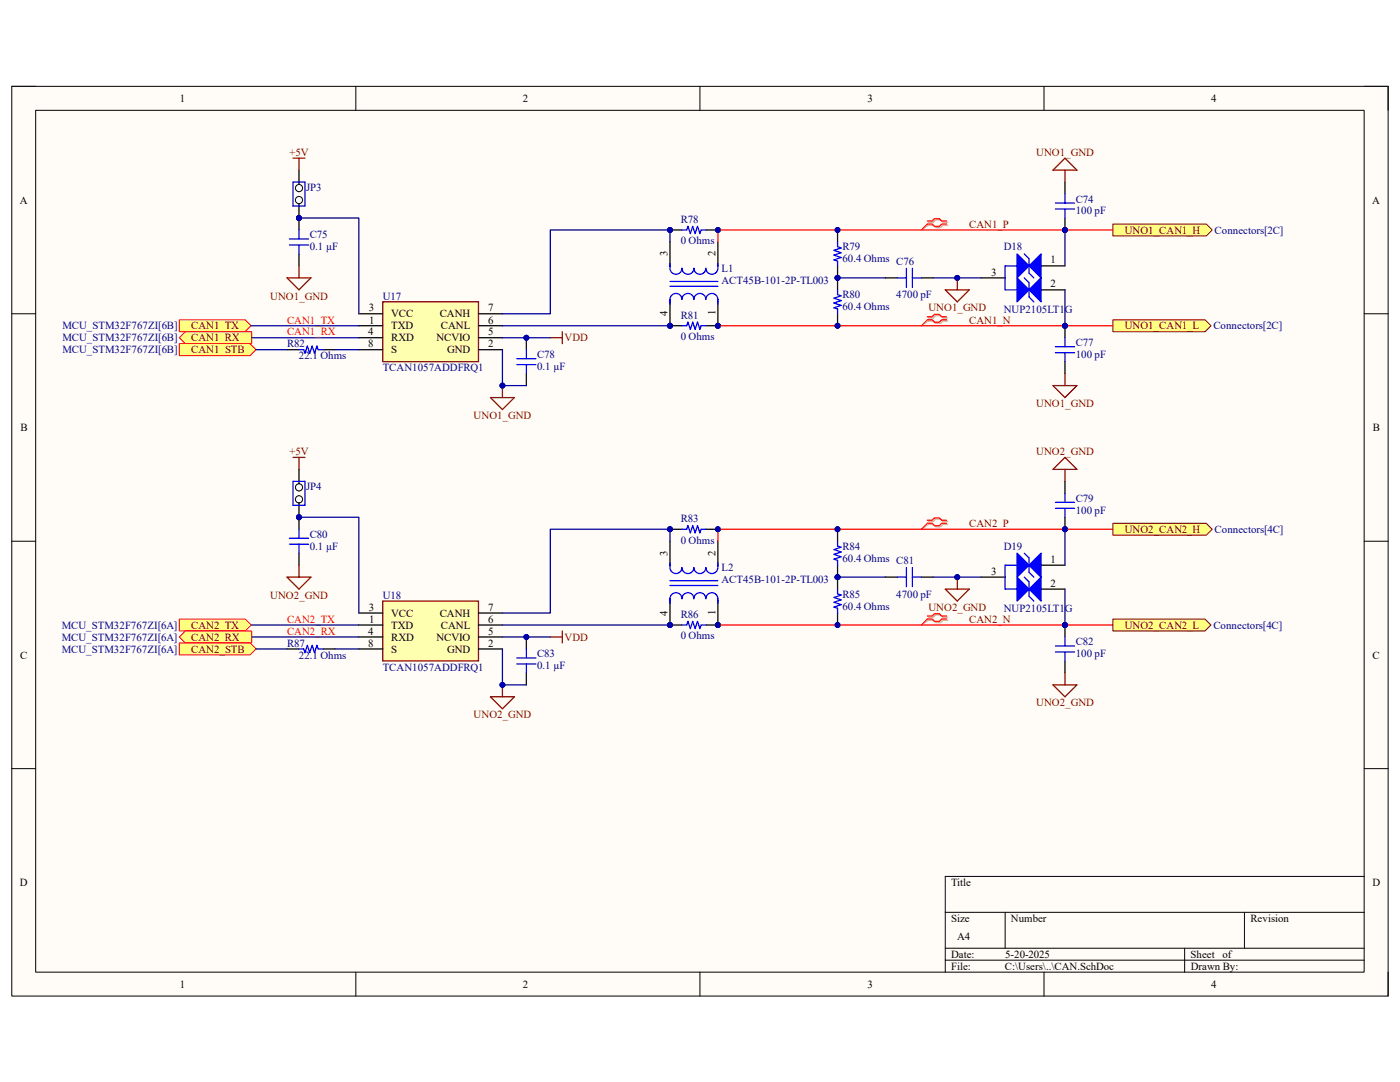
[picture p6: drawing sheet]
<svg xmlns="http://www.w3.org/2000/svg" width="279mm" height="216mm" viewBox="0 0 279 216" stroke-linecap="round" stroke-linejoin="round" font-family="sans-serif">
<path d="M2.3 17.2h274.7v181.6h-274.7z" fill-rule="evenodd" fill="#fffcf8"/>
<path d="M2.3 17.2h274.7v181.6h-274.7z" fill="none" stroke="#000" stroke-width=".2"/>
<path d="M7.1 22h265.1v172h-265.1z" fill-rule="evenodd" fill="#fffcf8"/>
<g fill="none" stroke="#000" stroke-width=".2">
<path d="M2.3 17.2h4.8M71 17.2v4.8M139.7 17.2v4.8M208.4 17.2v4.8M272.2 17.2h4.8v4.8M7.1 22h265.1v172h-265.1zM2.3 62.6h4.8M272.2 62.6h4.8M2.3 108h4.8M272.2 108h4.8M2.3 153.4h4.8M272.2 153.4h4.8"/>
<path d="M272.2 174.9h-83.6v19.1M71 194v4.8M139.7 194v4.8M188.6 182h83.6M188.6 189.2h83.6M188.6 191.6h83.6M200.6 182v7.2M208.4 194v4.8M236.4 189.2v4.8M248.4 182v7.2M277 194v4.8"/>
</g>
<circle cx="59.7" cy="43.5" r=".48" fill="#000080"/>
<circle cx="59.7" cy="43.5" r=".48" fill="none" stroke="#000080" stroke-width=".2"/>
<path d="M59.7 43.5v2.4M59.7 50.7v2.4" fill="none" stroke="#000" stroke-width=".25"/>
<circle cx="59.7" cy="43.5" r=".48" fill="#000080"/>
<circle cx="59.7" cy="43.5" r=".48" fill="none" stroke="#000080" stroke-width=".2"/>
<path d="M57.8 47.7h3.8M57.8 48.9h3.8M59.7 45.9v1.8M59.7 48.9v1.8" fill="none" stroke="#00f" stroke-width=".25"/>
<circle cx="143.3" cy="65" r=".48" fill="#000080"/>
<circle cx="143.3" cy="65" r=".48" fill="none" stroke="#000080" stroke-width=".2"/>
<circle cx="133.7" cy="65" r=".48" fill="#000080"/>
<circle cx="133.7" cy="65" r=".48" fill="none" stroke="#000080" stroke-width=".2"/>
<path d="M133.7 48.3v4.8M143.3 48.3v4.8M143.3 60.2v4.8" fill="none" stroke="#000" stroke-width=".25"/>
<circle cx="143.3" cy="65" r=".48" fill="#000080"/>
<circle cx="143.3" cy="65" r=".48" fill="none" stroke="#000080" stroke-width=".2"/>
<path d="M133.7 60.2v4.8" fill="none" stroke="#000" stroke-width=".25"/>
<circle cx="133.7" cy="65" r=".48" fill="#000080"/>
<circle cx="133.7" cy="65" r=".48" fill="none" stroke="#000080" stroke-width=".2"/>
<path d="M133.7 53.5a1.2 1.2 0 0 0 1.2 1.2 1.2 1.2 0 0 0 1.2-1.2 1.19 1.19 0 0 0 1.2 1.2 1.19 1.19 0 0 0 1.2-1.2 1.19 1.19 0 0 0 1.2 1.2 1.19 1.19 0 0 0 1.2-1.2 1.2 1.2 0 0 0 1.2 1.2 1.2 1.2 0 0 0 1.2-1.2M133.7 57.1h9.6M133.7 56.2h9.6M133.7 52.6v.7M143.3 52.6v.7M133.7 60.7a1.66 1.66 0 0 1 .8-2.1 1.19 1.19 0 0 1 1.6 1.1 1.2 1.2 0 0 1 1.2-1.1 1.2 1.2 0 0 1 1.2 1.1 1.19 1.19 0 0 1 .8-1.1 1.19 1.19 0 0 1 1.3 .4l.3 .7a1.2 1.2 0 0 1 1.2-1.1 1.2 1.2 0 0 1 1.2 1.1v1" fill="none" stroke="#00f" stroke-width=".25"/>
<path d="M109.8 67.4h2.4M112.2 66.2v2.4" fill="none" stroke="#800000" stroke-width=".25"/>
<circle cx="105.1" cy="67.4" r=".48" fill="#000080"/>
<circle cx="105.1" cy="67.4" r=".48" fill="none" stroke="#000080" stroke-width=".2"/>
<path d="M105.1 67.4v2.4M105.1 74.6v2.3" fill="none" stroke="#000" stroke-width=".25"/>
<circle cx="105.1" cy="67.4" r=".48" fill="#000080"/>
<circle cx="105.1" cy="67.4" r=".48" fill="none" stroke="#000080" stroke-width=".2"/>
<path d="M103.1 71.6h3.9M103.1 72.8h3.9M105.1 69.8v1.8M105.1 72.8v1.8" fill="none" stroke="#00f" stroke-width=".25"/>
<path d="M185.3 44.3h1l.4-.4h1l.5 .4h.9M185.3 44.9h1l.4 .5h1l.5-.5h.9M185.3 63.4h1l.4-.4h1l.5 .4h.9M185.3 64.1h1l.4 .4h1l.5-.4h.9" fill="none" stroke="#d0a19e" stroke-width=".25"/>
<path d="M185.3 44.9l-1.4 1M185.3 64.1l-1.4 .9" fill="none" stroke="#d0a19e" stroke-width=".2"/>
<path d="M185.1 44.1h.9l.5-.5h1l.4 .5h1M185.1 44.7h.9l.5 .5h1l.4-.5h1M185.1 63.2h.9l.5-.5h1l.4 .5h1M185.1 63.8h.9l.5 .5h1l.4-.5h1" fill="none" stroke="#f00" stroke-width=".25"/>
<path d="M185.1 44.7l-1.2 1.2M185.1 63.8l-1.2 1.2" fill="none" stroke="#f00" stroke-width=".2"/>
<path d="M57.3 55.4h4.8l-2.4 2.4zM59.7 53.1v2.3" fill="none" stroke="#800000" stroke-width=".25"/>
<circle cx="167.1" cy="45.9" r=".48" fill="#000080"/>
<circle cx="167.1" cy="45.9" r=".48" fill="none" stroke="#000080" stroke-width=".2"/>
<circle cx="167.1" cy="55.4" r=".48" fill="#000080"/>
<circle cx="167.1" cy="55.4" r=".48" fill="none" stroke="#000080" stroke-width=".2"/>
<path d="M167.2 45.9v2.4" fill="none" stroke="#000" stroke-width=".25"/>
<circle cx="167.1" cy="45.9" r=".48" fill="#000080"/>
<circle cx="167.1" cy="45.9" r=".48" fill="none" stroke="#000080" stroke-width=".2"/>
<path d="M167.2 53.1v2.3" fill="none" stroke="#000" stroke-width=".25"/>
<circle cx="167.1" cy="55.4" r=".48" fill="#000080"/>
<circle cx="167.1" cy="55.4" r=".48" fill="none" stroke="#000080" stroke-width=".2"/>
<path d="M167.2 48.3v.9l.7 .3-1.5 .5 1.5 .4-1.5 .5 1.5 .5-1.5 .5 .8 .2v1" fill="none" stroke="#00f" stroke-width=".25"/>
<circle cx="167.1" cy="55.4" r=".48" fill="#000080"/>
<circle cx="167.1" cy="55.4" r=".48" fill="none" stroke="#000080" stroke-width=".2"/>
<circle cx="167.1" cy="65" r=".48" fill="#000080"/>
<circle cx="167.1" cy="65" r=".48" fill="none" stroke="#000080" stroke-width=".2"/>
<path d="M167.2 55.4v2.4" fill="none" stroke="#000" stroke-width=".25"/>
<circle cx="167.1" cy="55.4" r=".48" fill="#000080"/>
<circle cx="167.1" cy="55.4" r=".48" fill="none" stroke="#000080" stroke-width=".2"/>
<path d="M167.2 62.6v2.4" fill="none" stroke="#000" stroke-width=".25"/>
<circle cx="167.1" cy="65" r=".48" fill="#000080"/>
<circle cx="167.1" cy="65" r=".48" fill="none" stroke="#000080" stroke-width=".2"/>
<path d="M167.2 57.8v1l.7 .2-1.5 .5 1.5 .5-1.5 .5 1.5 .4-1.5 .5 .8 .3v.9" fill="none" stroke="#00f" stroke-width=".25"/>
<path d="M35.8 63.8h13.1l1.2 1.2-1.2 1.2h-13.1z" fill-rule="evenodd" fill="#ffff80"/>
<path d="M35.8 63.8h13.1l1.2 1.2-1.2 1.2h-13.1z" fill="none" stroke="#f00" stroke-width=".2"/>
<path d="M35.8 67.4l1.2-1.2h13.2v2.4h-13.2z" fill-rule="evenodd" fill="#ffff80"/>
<path d="M35.8 67.4l1.2-1.2h13.2v2.4h-13.2z" fill="none" stroke="#f00" stroke-width=".2"/>
<path d="M35.8 68.6h14.1l1.2 1.2-1.2 1.2h-14.1z" fill-rule="evenodd" fill="#ffff80"/>
<path d="M35.8 68.6h14.1l1.2 1.2-1.2 1.2h-14.1z" fill="none" stroke="#f00" stroke-width=".2"/>
<circle cx="212.5" cy="65" r=".48" fill="#000080"/>
<circle cx="212.5" cy="65" r=".48" fill="none" stroke="#000080" stroke-width=".2"/>
<path d="M212.5 65v2.4M212.5 72.2v2.4" fill="none" stroke="#000" stroke-width=".25"/>
<circle cx="212.5" cy="65" r=".48" fill="#000080"/>
<circle cx="212.5" cy="65" r=".48" fill="none" stroke="#000080" stroke-width=".2"/>
<path d="M210.6 69.2h3.9M210.6 70.4h3.9M212.5 67.4v1.8M212.5 70.4v1.8" fill="none" stroke="#00f" stroke-width=".25"/>
<circle cx="212.5" cy="45.9" r=".48" fill="#000080"/>
<circle cx="212.5" cy="45.9" r=".48" fill="none" stroke="#000080" stroke-width=".2"/>
<path d="M212.5 43.5v2.4" fill="none" stroke="#000" stroke-width=".25"/>
<circle cx="212.5" cy="45.9" r=".48" fill="#000080"/>
<circle cx="212.5" cy="45.9" r=".48" fill="none" stroke="#000080" stroke-width=".2"/>
<path d="M212.5 36.3v2.4" fill="none" stroke="#000" stroke-width=".25"/>
<path d="M212.5 38.7v1.8M210.6 40.5h3.9M210.6 41.7h3.9M212.5 41.7v1.8" fill="none" stroke="#00f" stroke-width=".25"/>
<path d="M76.4 60.2h19.1v12h-19.1z" fill-rule="evenodd" fill="#ffffb0"/>
<path d="M76.4 60.2h19.1v12h-19.1z" fill="none" stroke="#800000" stroke-width=".25"/>
<path d="M71.6 65h4.8M71.6 69.8h4.8M71.6 62.6h4.8M71.6 67.4h4.8M95.5 65h4.8M95.5 69.8h4.8M95.5 62.6h4.8M95.5 67.4h4.8" fill="none" stroke="#000" stroke-width=".25"/>
<circle cx="59.7" cy="103.2" r=".48" fill="#000080"/>
<circle cx="59.7" cy="103.2" r=".48" fill="none" stroke="#000080" stroke-width=".2"/>
<path d="M59.7 103.2v2.4M59.7 110.4v2.4" fill="none" stroke="#000" stroke-width=".25"/>
<circle cx="59.7" cy="103.2" r=".48" fill="#000080"/>
<circle cx="59.7" cy="103.2" r=".48" fill="none" stroke="#000080" stroke-width=".2"/>
<path d="M57.8 107.4h3.8M57.8 108.6h3.8M59.7 105.6v1.8M59.7 108.6v1.8" fill="none" stroke="#00f" stroke-width=".25"/>
<circle cx="143.3" cy="124.7" r=".48" fill="#000080"/>
<circle cx="143.3" cy="124.7" r=".48" fill="none" stroke="#000080" stroke-width=".2"/>
<circle cx="133.7" cy="124.7" r=".48" fill="#000080"/>
<circle cx="133.7" cy="124.7" r=".48" fill="none" stroke="#000080" stroke-width=".2"/>
<path d="M133.7 108v4.8M143.3 108v4.8M143.3 119.9v4.8" fill="none" stroke="#000" stroke-width=".25"/>
<circle cx="143.3" cy="124.7" r=".48" fill="#000080"/>
<circle cx="143.3" cy="124.7" r=".48" fill="none" stroke="#000080" stroke-width=".2"/>
<path d="M133.7 119.9v4.8" fill="none" stroke="#000" stroke-width=".25"/>
<circle cx="133.7" cy="124.7" r=".48" fill="#000080"/>
<circle cx="133.7" cy="124.7" r=".48" fill="none" stroke="#000080" stroke-width=".2"/>
<path d="M133.7 113.2a1.2 1.2 0 0 0 1.2 1.2 1.2 1.2 0 0 0 1.2-1.2 1.19 1.19 0 0 0 1.2 1.2 1.19 1.19 0 0 0 1.2-1.2 1.19 1.19 0 0 0 1.2 1.2 1.19 1.19 0 0 0 1.2-1.2 1.2 1.2 0 0 0 1.2 1.2 1.2 1.2 0 0 0 1.2-1.2M133.7 116.8h9.6M133.7 115.9h9.6M133.7 112.3v.7M143.3 112.3v.7M133.7 120.4a1.66 1.66 0 0 1 .8-2.1 1.19 1.19 0 0 1 1.6 1.2 1.2 1.2 0 0 1 1.2-1.2 1.2 1.2 0 0 1 1.2 1.2 1.19 1.19 0 0 1 .8-1.2 1.19 1.19 0 0 1 1.3 .5l.3 .7a1.2 1.2 0 0 1 1.2-1.2 1.2 1.2 0 0 1 1.2 1.2v.9" fill="none" stroke="#00f" stroke-width=".25"/>
<path d="M109.8 127.1h2.4M112.2 125.9v2.4" fill="none" stroke="#800000" stroke-width=".25"/>
<circle cx="105.1" cy="127.1" r=".48" fill="#000080"/>
<circle cx="105.1" cy="127.1" r=".48" fill="none" stroke="#000080" stroke-width=".2"/>
<path d="M105.1 127.1v2.4M105.1 134.3v2.4" fill="none" stroke="#000" stroke-width=".25"/>
<circle cx="105.1" cy="127.1" r=".48" fill="#000080"/>
<circle cx="105.1" cy="127.1" r=".48" fill="none" stroke="#000080" stroke-width=".2"/>
<path d="M179.1 115.2h1.8M180.9 113.3v3.8M182.1 115.2h1.8M182.1 113.3v3.8M103.1 131.3h3.9M103.1 132.5h3.9M105.1 129.5v1.8M105.1 132.5v1.8" fill="none" stroke="#00f" stroke-width=".25"/>
<path d="M176.7 115.2h2.4M183.9 115.2h2.4" fill="none" stroke="#000" stroke-width=".25"/>
<path d="M185.3 104.1h1l.4-.5h1l.5 .5h.9M185.3 104.6h1l.4 .5h1l.5-.5h.9M185.3 123.2h1l.4-.5h1l.5 .5h.9M185.3 123.8h1l.4 .4h1l.5-.4h.9" fill="none" stroke="#d0a19e" stroke-width=".25"/>
<path d="M185.3 104.6l-1.4 1M185.3 123.8l-1.4 .9" fill="none" stroke="#d0a19e" stroke-width=".2"/>
<path d="M185.1 103.8h.9l.5-.5h1l.4 .5h1M185.1 104.4h.9l.5 .5h1l.4-.5h1M185.1 122.9h.9l.5-.5h1l.4 .5h1M185.1 123.5h.9l.5 .5h1l.4-.5h1" fill="none" stroke="#f00" stroke-width=".25"/>
<path d="M185.1 104.4l-1.2 1.2M185.1 123.5l-1.2 1.2" fill="none" stroke="#f00" stroke-width=".2"/>
<path d="M57.3 115.2h4.8l-2.4 2.3zM59.7 112.8v2.4" fill="none" stroke="#800000" stroke-width=".25"/>
<circle cx="167.1" cy="105.6" r=".48" fill="#000080"/>
<circle cx="167.1" cy="105.6" r=".48" fill="none" stroke="#000080" stroke-width=".2"/>
<circle cx="167.1" cy="115.2" r=".48" fill="#000080"/>
<circle cx="167.1" cy="115.2" r=".48" fill="none" stroke="#000080" stroke-width=".2"/>
<path d="M167.2 105.6v2.4" fill="none" stroke="#000" stroke-width=".25"/>
<circle cx="167.1" cy="105.6" r=".48" fill="#000080"/>
<circle cx="167.1" cy="105.6" r=".48" fill="none" stroke="#000080" stroke-width=".2"/>
<path d="M167.2 112.8v2.4" fill="none" stroke="#000" stroke-width=".25"/>
<circle cx="167.1" cy="115.2" r=".48" fill="#000080"/>
<circle cx="167.1" cy="115.2" r=".48" fill="none" stroke="#000080" stroke-width=".2"/>
<path d="M167.2 108v1l.7 .2-1.5 .5 1.5 .4-1.5 .5 1.5 .5-1.5 .5 .8 .2v1" fill="none" stroke="#00f" stroke-width=".25"/>
<circle cx="167.1" cy="115.2" r=".48" fill="#000080"/>
<circle cx="167.1" cy="115.2" r=".48" fill="none" stroke="#000080" stroke-width=".2"/>
<circle cx="167.1" cy="124.7" r=".48" fill="#000080"/>
<circle cx="167.1" cy="124.7" r=".48" fill="none" stroke="#000080" stroke-width=".2"/>
<path d="M167.2 115.2v2.3" fill="none" stroke="#000" stroke-width=".25"/>
<circle cx="167.1" cy="115.2" r=".48" fill="#000080"/>
<circle cx="167.1" cy="115.2" r=".48" fill="none" stroke="#000080" stroke-width=".2"/>
<path d="M167.2 122.3v2.4" fill="none" stroke="#000" stroke-width=".25"/>
<circle cx="167.1" cy="124.7" r=".48" fill="#000080"/>
<circle cx="167.1" cy="124.7" r=".48" fill="none" stroke="#000080" stroke-width=".2"/>
<path d="M167.2 117.5v1l.7 .2-1.5 .5 1.5 .5-1.5 .5 1.5 .4-1.5 .5 .8 .3v.9" fill="none" stroke="#00f" stroke-width=".25"/>
<circle cx="212.5" cy="124.7" r=".48" fill="#000080"/>
<circle cx="212.5" cy="124.7" r=".48" fill="none" stroke="#000080" stroke-width=".2"/>
<path d="M212.5 124.7v2.4M212.5 131.9v2.4" fill="none" stroke="#000" stroke-width=".25"/>
<circle cx="212.5" cy="124.7" r=".48" fill="#000080"/>
<circle cx="212.5" cy="124.7" r=".48" fill="none" stroke="#000080" stroke-width=".2"/>
<path d="M210.6 128.9h3.9M210.6 130.1h3.9M212.5 127.1v1.8M212.5 130.1v1.8" fill="none" stroke="#00f" stroke-width=".25"/>
<circle cx="212.5" cy="105.6" r=".48" fill="#000080"/>
<circle cx="212.5" cy="105.6" r=".48" fill="none" stroke="#000080" stroke-width=".2"/>
<path d="M212.5 103.2v2.4" fill="none" stroke="#000" stroke-width=".25"/>
<circle cx="212.5" cy="105.6" r=".48" fill="#000080"/>
<circle cx="212.5" cy="105.6" r=".48" fill="none" stroke="#000080" stroke-width=".2"/>
<path d="M212.5 96.1v2.3" fill="none" stroke="#000" stroke-width=".25"/>
<path d="M212.5 98.4v1.8M210.6 100.2h3.9M210.6 101.4h3.9M212.5 101.4v1.8" fill="none" stroke="#00f" stroke-width=".25"/>
<path d="M76.4 119.9h19.1v12h-19.1z" fill-rule="evenodd" fill="#ffffb0"/>
<path d="M76.4 119.9h19.1v12h-19.1z" fill="none" stroke="#800000" stroke-width=".25"/>
<path d="M71.6 124.7h4.8M71.6 129.5h4.8M71.6 122.3h4.8M71.6 127.1h4.8M95.5 124.7h4.8M95.5 129.5h4.8M95.5 122.3h4.8M95.5 127.1h4.8" fill="none" stroke="#000" stroke-width=".25"/>
<path d="M35.8 123.5h13.1l1.2 1.2-1.2 1.2h-13.1z" fill-rule="evenodd" fill="#ffff80"/>
<path d="M35.8 123.5h13.1l1.2 1.2-1.2 1.2h-13.1z" fill="none" stroke="#f00" stroke-width=".2"/>
<path d="M37 125.9h13.2v2.4h-13.2l-1.2-1.2z" fill-rule="evenodd" fill="#ffff80"/>
<path d="M37 125.9h13.2v2.4h-13.2l-1.2-1.2z" fill="none" stroke="#f00" stroke-width=".2"/>
<path d="M35.8 128.3h14.1l1.2 1.2-1.2 1.2h-14.1z" fill-rule="evenodd" fill="#ffff80"/>
<path d="M35.8 128.3h14.1l1.2 1.2-1.2 1.2h-14.1z" fill="none" stroke="#f00" stroke-width=".2"/>
<path d="M97.9 79.3h4.8l-2.4 2.4zM100.3 76.9v2.4" fill="none" stroke="#800000" stroke-width=".25"/>
<circle cx="100.3" cy="76.9" r=".48" fill="#000080"/>
<circle cx="100.3" cy="76.9" r=".48" fill="none" stroke="#000080" stroke-width=".2"/>
<path d="M97.9 139h4.8l-2.4 2.4zM100.3 136.7v2.3" fill="none" stroke="#800000" stroke-width=".25"/>
<circle cx="100.3" cy="136.7" r=".48" fill="#000080"/>
<circle cx="100.3" cy="136.7" r=".48" fill="none" stroke="#000080" stroke-width=".2"/>
<path d="M210.1 93.7l2.4-2.4 2.4 2.4zM212.5 93.7v2.4M188.6 117.5h4.8l-2.4 2.4zM191 115.2v2.3M210.1 136.7h4.8l-2.4 2.3zM212.5 134.3v2.4" fill="none" stroke="#800000" stroke-width=".25"/>
<circle cx="191" cy="115.2" r=".48" fill="#000080"/>
<circle cx="191" cy="115.2" r=".48" fill="none" stroke="#000080" stroke-width=".2"/>
<circle cx="59.7" cy="43.5" r=".48" fill="#000080"/>
<circle cx="59.7" cy="43.5" r=".48" fill="none" stroke="#000080" stroke-width=".2"/>
<path d="M59.7 39.2v4.3" fill="none" stroke="#000" stroke-width=".25"/>
<circle cx="59.7" cy="39.9" r=".72" fill="#f8fcff"/>
<circle cx="59.7" cy="39.9" r=".72" fill="none" stroke="#000" stroke-width=".2"/>
<circle cx="59.7" cy="43.5" r=".48" fill="#000080"/>
<circle cx="59.7" cy="43.5" r=".48" fill="none" stroke="#000080" stroke-width=".2"/>
<path d="M59.7 33.9v4.3" fill="none" stroke="#000" stroke-width=".25"/>
<circle cx="59.7" cy="37.5" r=".72" fill="#f8fcff"/>
<circle cx="59.7" cy="37.5" r=".72" fill="none" stroke="#000" stroke-width=".2"/>
<path d="M58.5 36.3h2.4v4.8h-2.4zM59.7 69.8h.9l.3 .7 .4-1.4 .5 1.4 .5-1.4 .5 1.4 .4-1.4 .3 .7h.9M59.7 129.5h.9l.3 .7 .4-1.4 .5 1.4 .5-1.4 .5 1.4 .5-1.4 .2 .7h.9" fill="none" stroke="#00f" stroke-width=".25"/>
<path d="M58.5 31.6h2.4M59.7 31.6v2.3M58.5 91.3h2.4M59.7 91.3v2.4" fill="none" stroke="#800000" stroke-width=".25"/>
<path d="M57.3 69.8h2.4M64.4 69.8h2.4M57.3 129.5h2.4M64.4 129.5h2.4" fill="none" stroke="#000" stroke-width=".25"/>
<circle cx="59.7" cy="103.2" r=".48" fill="#000080"/>
<circle cx="59.7" cy="103.2" r=".48" fill="none" stroke="#000080" stroke-width=".2"/>
<path d="M59.7 98.9v4.3" fill="none" stroke="#000" stroke-width=".25"/>
<circle cx="59.7" cy="99.6" r=".72" fill="#f8fcff"/>
<circle cx="59.7" cy="99.6" r=".72" fill="none" stroke="#000" stroke-width=".2"/>
<circle cx="59.7" cy="103.2" r=".48" fill="#000080"/>
<circle cx="59.7" cy="103.2" r=".48" fill="none" stroke="#000080" stroke-width=".2"/>
<path d="M59.7 93.7v4.3" fill="none" stroke="#000" stroke-width=".25"/>
<circle cx="59.7" cy="97.2" r=".72" fill="#f8fcff"/>
<circle cx="59.7" cy="97.2" r=".72" fill="none" stroke="#000" stroke-width=".2"/>
<path d="M58.5 96h2.4v4.8h-2.4z" fill="none" stroke="#00f" stroke-width=".25"/>
<circle cx="143.3" cy="105.6" r=".48" fill="#000080"/>
<circle cx="143.3" cy="105.6" r=".48" fill="none" stroke="#000080" stroke-width=".2"/>
<circle cx="133.7" cy="105.6" r=".48" fill="#000080"/>
<circle cx="133.7" cy="105.6" r=".48" fill="none" stroke="#000080" stroke-width=".2"/>
<path d="M140.9 105.6h2.4" fill="none" stroke="#000" stroke-width=".25"/>
<circle cx="143.3" cy="105.6" r=".48" fill="#000080"/>
<circle cx="143.3" cy="105.6" r=".48" fill="none" stroke="#000080" stroke-width=".2"/>
<path d="M133.7 105.6h2.4" fill="none" stroke="#000" stroke-width=".25"/>
<circle cx="133.7" cy="105.6" r=".48" fill="#000080"/>
<circle cx="133.7" cy="105.6" r=".48" fill="none" stroke="#000080" stroke-width=".2"/>
<path d="M136.1 105.6h1l.2-.7 .5 1.4 .5-1.4 .4 1.4 .5-1.4 .5 1.4 .2-.7h1" fill="none" stroke="#00f" stroke-width=".25"/>
<circle cx="143.3" cy="124.7" r=".48" fill="#000080"/>
<circle cx="143.3" cy="124.7" r=".48" fill="none" stroke="#000080" stroke-width=".2"/>
<circle cx="133.7" cy="124.7" r=".48" fill="#000080"/>
<circle cx="133.7" cy="124.7" r=".48" fill="none" stroke="#000080" stroke-width=".2"/>
<path d="M140.9 124.7h2.4" fill="none" stroke="#000" stroke-width=".25"/>
<circle cx="143.3" cy="124.7" r=".48" fill="#000080"/>
<circle cx="143.3" cy="124.7" r=".48" fill="none" stroke="#000080" stroke-width=".2"/>
<path d="M133.7 124.7h2.4" fill="none" stroke="#000" stroke-width=".25"/>
<circle cx="133.7" cy="124.7" r=".48" fill="#000080"/>
<circle cx="133.7" cy="124.7" r=".48" fill="none" stroke="#000080" stroke-width=".2"/>
<path d="M136.1 124.7h1l.2-.7 .5 1.4 .5-1.4 .4 1.4 .5-1.4 .5 1.4 .2-.7h1" fill="none" stroke="#00f" stroke-width=".25"/>
<circle cx="143.3" cy="45.9" r=".48" fill="#000080"/>
<circle cx="143.3" cy="45.9" r=".48" fill="none" stroke="#000080" stroke-width=".2"/>
<circle cx="133.7" cy="45.9" r=".48" fill="#000080"/>
<circle cx="133.7" cy="45.9" r=".48" fill="none" stroke="#000080" stroke-width=".2"/>
<path d="M140.9 45.9h2.4" fill="none" stroke="#000" stroke-width=".25"/>
<circle cx="143.3" cy="45.9" r=".48" fill="#000080"/>
<circle cx="143.3" cy="45.9" r=".48" fill="none" stroke="#000080" stroke-width=".2"/>
<path d="M133.7 45.9h2.4" fill="none" stroke="#000" stroke-width=".25"/>
<circle cx="133.7" cy="45.9" r=".48" fill="#000080"/>
<circle cx="133.7" cy="45.9" r=".48" fill="none" stroke="#000080" stroke-width=".2"/>
<path d="M136.1 45.9h1l.2-.7 .5 1.4 .5-1.4 .4 1.4 .5-1.4 .5 1.4 .2-.7h1" fill="none" stroke="#00f" stroke-width=".25"/>
<circle cx="143.3" cy="65" r=".48" fill="#000080"/>
<circle cx="143.3" cy="65" r=".48" fill="none" stroke="#000080" stroke-width=".2"/>
<circle cx="133.7" cy="65" r=".48" fill="#000080"/>
<circle cx="133.7" cy="65" r=".48" fill="none" stroke="#000080" stroke-width=".2"/>
<path d="M140.9 65h2.4" fill="none" stroke="#000" stroke-width=".25"/>
<circle cx="143.3" cy="65" r=".48" fill="#000080"/>
<circle cx="143.3" cy="65" r=".48" fill="none" stroke="#000080" stroke-width=".2"/>
<path d="M133.7 65h2.4" fill="none" stroke="#000" stroke-width=".25"/>
<circle cx="133.7" cy="65" r=".48" fill="#000080"/>
<circle cx="133.7" cy="65" r=".48" fill="none" stroke="#000080" stroke-width=".2"/>
<path d="M203 53.1h-2.4v4.7h2.4M136.1 65h1l.2-.7 .5 1.4 .5-1.4 .4 1.4 .5-1.4 .5 1.4 .2-.7h1" fill="none" stroke="#00f" stroke-width=".25"/>
<path d="M195.8 55.4h4.8M207.8 53.1h4.7M207.8 57.8h4.7" fill="none" stroke="#000" stroke-width=".25"/>
<path d="M205.4 53.1l2.4-2.4v4.7z" fill="#00f"/>
<path d="M204.4 50.7l1 .9v2.9l.9 .9M205.4 53.1l2.4-2.4v4.7z" fill="none" stroke="#00f" stroke-width=".25"/>
<path d="M203 50.7l2.4 2.4-2.4 2.3z" fill="#00f"/>
<path d="M203 50.7l2.4 2.4-2.4 2.3z" fill="none" stroke="#00f" stroke-width=".25"/>
<path d="M207.8 55.4v4.8l-2.4-2.4z" fill="#00f"/>
<path d="M204.4 55.4l1 1v2.9l.9 .9M207.8 55.4v4.8l-2.4-2.4z" fill="none" stroke="#00f" stroke-width=".25"/>
<path d="M203 55.4l2.4 2.4-2.4 2.4z" fill="#00f"/>
<path d="M203 55.4l2.4 2.4-2.4 2.4zM203 112.8h-2.4v4.7h2.4" fill="none" stroke="#00f" stroke-width=".25"/>
<path d="M195.8 115.2h4.8M207.8 112.8h4.7M207.8 117.5h4.7" fill="none" stroke="#000" stroke-width=".25"/>
<path d="M205.4 112.8l2.4-2.4v4.8z" fill="#00f"/>
<path d="M204.4 110.4l1 .9v2.9l.9 1M205.4 112.8l2.4-2.4v4.8z" fill="none" stroke="#00f" stroke-width=".25"/>
<path d="M203 110.4l2.4 2.4-2.4 2.4z" fill="#00f"/>
<path d="M203 110.4l2.4 2.4-2.4 2.4z" fill="none" stroke="#00f" stroke-width=".25"/>
<path d="M207.8 115.2v4.7l-2.4-2.4z" fill="#00f"/>
<path d="M204.4 115.2l1 .9v2.9l.9 .9M207.8 115.2v4.7l-2.4-2.4z" fill="none" stroke="#00f" stroke-width=".25"/>
<path d="M203 115.2l2.4 2.3-2.4 2.4z" fill="#00f"/>
<path d="M203 115.2l2.4 2.3-2.4 2.4z" fill="none" stroke="#00f" stroke-width=".25"/>
<path d="M222.1 63.8h18.4l1.2 1.2-1.2 1.2h-18.4z" fill-rule="evenodd" fill="#ffff80"/>
<path d="M222.1 63.8h18.4l1.2 1.2-1.2 1.2h-18.4z" fill="none" stroke="#800000" stroke-width=".2"/>
<path d="M222.1 44.7h18.6l1.2 1.2-1.2 1.2h-18.6z" fill-rule="evenodd" fill="#ffff80"/>
<path d="M222.1 44.7h18.6l1.2 1.2-1.2 1.2h-18.6z" fill="none" stroke="#800000" stroke-width=".2"/>
<path d="M100.3 67.4h9.5" fill="none" stroke="#000080" stroke-width=".25"/>
<circle cx="105.1" cy="67.4" r=".48" fill="#000080"/>
<circle cx="105.1" cy="67.4" r=".48" fill="none" stroke="#000080" stroke-width=".2"/>
<path d="M100.3 76.9h4.8" fill="none" stroke="#000080" stroke-width=".25"/>
<circle cx="100.3" cy="76.9" r=".48" fill="#000080"/>
<circle cx="100.3" cy="76.9" r=".48" fill="none" stroke="#000080" stroke-width=".2"/>
<path d="M167.2 55.4h9.5" fill="none" stroke="#000080" stroke-width=".25"/>
<circle cx="167.1" cy="55.4" r=".48" fill="#000080"/>
<circle cx="167.1" cy="55.4" r=".48" fill="none" stroke="#000080" stroke-width=".2"/>
<path d="M186.3 55.4h4.7" fill="none" stroke="#000080" stroke-width=".25"/>
<circle cx="191" cy="55.4" r=".48" fill="#000080"/>
<circle cx="191" cy="55.4" r=".48" fill="none" stroke="#000080" stroke-width=".2"/>
<path d="M191 55.4h4.8" fill="none" stroke="#000080" stroke-width=".25"/>
<circle cx="191" cy="55.4" r=".48" fill="#000080"/>
<circle cx="191" cy="55.4" r=".48" fill="none" stroke="#000080" stroke-width=".2"/>
<path d="M143.3 65h69.2" fill="none" stroke="#f00" stroke-width=".25"/>
<circle cx="143.3" cy="65" r=".48" fill="#000080"/>
<circle cx="143.3" cy="65" r=".48" fill="none" stroke="#000080" stroke-width=".2"/>
<circle cx="167.1" cy="65" r=".48" fill="#000080"/>
<circle cx="167.1" cy="65" r=".48" fill="none" stroke="#000080" stroke-width=".2"/>
<circle cx="212.5" cy="65" r=".48" fill="#000080"/>
<circle cx="212.5" cy="65" r=".48" fill="none" stroke="#000080" stroke-width=".2"/>
<path d="M212.5 45.9h-69.2v2.4" fill="none" stroke="#f00" stroke-width=".25"/>
<circle cx="143.3" cy="45.9" r=".48" fill="#000080"/>
<circle cx="143.3" cy="45.9" r=".48" fill="none" stroke="#000080" stroke-width=".2"/>
<circle cx="167.1" cy="45.9" r=".48" fill="#000080"/>
<circle cx="167.1" cy="45.9" r=".48" fill="none" stroke="#000080" stroke-width=".2"/>
<circle cx="212.5" cy="45.9" r=".48" fill="#000080"/>
<circle cx="212.5" cy="45.9" r=".48" fill="none" stroke="#000080" stroke-width=".2"/>
<path d="M50.1 65h21.5M50.2 67.4h21.4M100.3 69.8v7.1" fill="none" stroke="#000080" stroke-width=".25"/>
<circle cx="100.3" cy="76.9" r=".48" fill="#000080"/>
<circle cx="100.3" cy="76.9" r=".48" fill="none" stroke="#000080" stroke-width=".2"/>
<path d="M100.3 127.1h9.5" fill="none" stroke="#000080" stroke-width=".25"/>
<circle cx="105.1" cy="127.1" r=".48" fill="#000080"/>
<circle cx="105.1" cy="127.1" r=".48" fill="none" stroke="#000080" stroke-width=".2"/>
<path d="M100.3 136.7h4.8" fill="none" stroke="#000080" stroke-width=".25"/>
<circle cx="100.3" cy="136.7" r=".48" fill="#000080"/>
<circle cx="100.3" cy="136.7" r=".48" fill="none" stroke="#000080" stroke-width=".2"/>
<path d="M167.2 115.2h9.5" fill="none" stroke="#000080" stroke-width=".25"/>
<circle cx="167.1" cy="115.2" r=".48" fill="#000080"/>
<circle cx="167.1" cy="115.2" r=".48" fill="none" stroke="#000080" stroke-width=".2"/>
<path d="M186.3 115.2h4.7" fill="none" stroke="#000080" stroke-width=".25"/>
<circle cx="191" cy="115.2" r=".48" fill="#000080"/>
<circle cx="191" cy="115.2" r=".48" fill="none" stroke="#000080" stroke-width=".2"/>
<path d="M191 115.2h4.8" fill="none" stroke="#000080" stroke-width=".25"/>
<circle cx="191" cy="115.2" r=".48" fill="#000080"/>
<circle cx="191" cy="115.2" r=".48" fill="none" stroke="#000080" stroke-width=".2"/>
<path d="M212.5 117.5v7.2" fill="none" stroke="#000080" stroke-width=".25"/>
<circle cx="212.5" cy="124.7" r=".48" fill="#000080"/>
<circle cx="212.5" cy="124.7" r=".48" fill="none" stroke="#000080" stroke-width=".2"/>
<path d="M143.3 124.7h69.2" fill="none" stroke="#f00" stroke-width=".25"/>
<circle cx="143.3" cy="124.7" r=".48" fill="#000080"/>
<circle cx="143.3" cy="124.7" r=".48" fill="none" stroke="#000080" stroke-width=".2"/>
<circle cx="167.1" cy="124.7" r=".48" fill="#000080"/>
<circle cx="167.1" cy="124.7" r=".48" fill="none" stroke="#000080" stroke-width=".2"/>
<circle cx="212.5" cy="124.7" r=".48" fill="#000080"/>
<circle cx="212.5" cy="124.7" r=".48" fill="none" stroke="#000080" stroke-width=".2"/>
<path d="M212.5 105.6h-69.2v2.4" fill="none" stroke="#f00" stroke-width=".25"/>
<circle cx="143.3" cy="105.6" r=".48" fill="#000080"/>
<circle cx="143.3" cy="105.6" r=".48" fill="none" stroke="#000080" stroke-width=".2"/>
<circle cx="167.1" cy="105.6" r=".48" fill="#000080"/>
<circle cx="167.1" cy="105.6" r=".48" fill="none" stroke="#000080" stroke-width=".2"/>
<circle cx="212.5" cy="105.6" r=".48" fill="#000080"/>
<circle cx="212.5" cy="105.6" r=".48" fill="none" stroke="#000080" stroke-width=".2"/>
<path d="M212.5 105.6v7.2" fill="none" stroke="#000080" stroke-width=".25"/>
<circle cx="212.5" cy="105.6" r=".48" fill="#000080"/>
<circle cx="212.5" cy="105.6" r=".48" fill="none" stroke="#000080" stroke-width=".2"/>
<path d="M50.1 124.7h21.5M50.2 127.1h21.4M100.3 129.5v7.2" fill="none" stroke="#000080" stroke-width=".25"/>
<circle cx="100.3" cy="136.7" r=".48" fill="#000080"/>
<circle cx="100.3" cy="136.7" r=".48" fill="none" stroke="#000080" stroke-width=".2"/>
<path d="M212.5 105.6h9.6" fill="none" stroke="#f00" stroke-width=".25"/>
<circle cx="212.5" cy="105.6" r=".48" fill="#000080"/>
<circle cx="212.5" cy="105.6" r=".48" fill="none" stroke="#000080" stroke-width=".2"/>
<path d="M212.5 124.7h9.6" fill="none" stroke="#f00" stroke-width=".25"/>
<circle cx="212.5" cy="124.7" r=".48" fill="#000080"/>
<circle cx="212.5" cy="124.7" r=".48" fill="none" stroke="#000080" stroke-width=".2"/>
<path d="M212.5 45.9h9.6" fill="none" stroke="#f00" stroke-width=".25"/>
<circle cx="212.5" cy="45.9" r=".48" fill="#000080"/>
<circle cx="212.5" cy="45.9" r=".48" fill="none" stroke="#000080" stroke-width=".2"/>
<path d="M212.5 65h9.6" fill="none" stroke="#f00" stroke-width=".25"/>
<circle cx="212.5" cy="65" r=".48" fill="#000080"/>
<circle cx="212.5" cy="65" r=".48" fill="none" stroke="#000080" stroke-width=".2"/>
<path d="M59.7 43.5h11.9v19.1" fill="none" stroke="#000080" stroke-width=".25"/>
<circle cx="59.7" cy="43.5" r=".48" fill="#000080"/>
<circle cx="59.7" cy="43.5" r=".48" fill="none" stroke="#000080" stroke-width=".2"/>
<path d="M51.1 69.8h6.2M66.8 69.8h4.8M59.7 103.2h11.9v19.1M51.1 129.5h6.2M66.8 129.5h4.8" fill="none" stroke="#000080" stroke-width=".25"/>
<circle cx="59.7" cy="103.2" r=".48" fill="#000080"/>
<circle cx="59.7" cy="103.2" r=".48" fill="none" stroke="#000080" stroke-width=".2"/>
<path d="M133.7 45.9v2.4" fill="none" stroke="#000080" stroke-width=".25"/>
<circle cx="133.7" cy="45.9" r=".48" fill="#000080"/>
<circle cx="133.7" cy="45.9" r=".48" fill="none" stroke="#000080" stroke-width=".2"/>
<path d="M133.7 105.6v2.4" fill="none" stroke="#000080" stroke-width=".25"/>
<circle cx="133.7" cy="105.6" r=".48" fill="#000080"/>
<circle cx="133.7" cy="105.6" r=".48" fill="none" stroke="#000080" stroke-width=".2"/>
<path d="M212.5 45.9v7.2" fill="none" stroke="#000080" stroke-width=".25"/>
<circle cx="212.5" cy="45.9" r=".48" fill="#000080"/>
<circle cx="212.5" cy="45.9" r=".48" fill="none" stroke="#000080" stroke-width=".2"/>
<path d="M212.5 57.8v7.2" fill="none" stroke="#000080" stroke-width=".25"/>
<circle cx="212.5" cy="65" r=".48" fill="#000080"/>
<circle cx="212.5" cy="65" r=".48" fill="none" stroke="#000080" stroke-width=".2"/>
<path d="M222.1 104.4h18.6l1.2 1.2-1.2 1.2h-18.6z" fill-rule="evenodd" fill="#ffff80"/>
<path d="M222.1 104.4h18.6l1.2 1.2-1.2 1.2h-18.6z" fill="none" stroke="#800000" stroke-width=".2"/>
<path d="M222.1 123.5h18.4l1.2 1.2-1.2 1.2h-18.4z" fill-rule="evenodd" fill="#ffff80"/>
<path d="M222.1 123.5h18.4l1.2 1.2-1.2 1.2h-18.4z" fill="none" stroke="#800000" stroke-width=".2"/>
<path d="M133.7 105.6h-23.9v16.7h-9.5" fill="none" stroke="#000080" stroke-width=".25"/>
<circle cx="133.7" cy="105.6" r=".48" fill="#000080"/>
<circle cx="133.7" cy="105.6" r=".48" fill="none" stroke="#000080" stroke-width=".2"/>
<path d="M100.3 124.7h33.4" fill="none" stroke="#000080" stroke-width=".25"/>
<circle cx="133.7" cy="124.7" r=".48" fill="#000080"/>
<circle cx="133.7" cy="124.7" r=".48" fill="none" stroke="#000080" stroke-width=".2"/>
<path d="M133.7 45.9h-23.9v16.7h-9.5" fill="none" stroke="#000080" stroke-width=".25"/>
<circle cx="133.7" cy="45.9" r=".48" fill="#000080"/>
<circle cx="133.7" cy="45.9" r=".48" fill="none" stroke="#000080" stroke-width=".2"/>
<path d="M100.3 65h33.4" fill="none" stroke="#000080" stroke-width=".25"/>
<circle cx="133.7" cy="65" r=".48" fill="#000080"/>
<circle cx="133.7" cy="65" r=".48" fill="none" stroke="#000080" stroke-width=".2"/>
<path d="M210.1 34l2.4-2.4 2.4 2.4zM212.5 34v2.3M188.6 57.8h4.8l-2.4 2.4zM191 55.4v2.4M210.1 76.9h4.8l-2.4 2.4zM212.5 74.6v2.3" fill="none" stroke="#800000" stroke-width=".25"/>
<circle cx="191" cy="55.4" r=".48" fill="#000080"/>
<circle cx="191" cy="55.4" r=".48" fill="none" stroke="#000080" stroke-width=".2"/>
<path d="M176.7 55.4h2.4M183.9 55.4h2.4" fill="none" stroke="#000" stroke-width=".25"/>
<path d="M179.1 55.4h1.8M180.9 53.5v3.9M182.1 55.4h1.8M182.1 53.5v3.9" fill="none" stroke="#00f" stroke-width=".25"/>
<g font-size="2.2">
<text x="35.9" y="20.4">1</text>
<text x="104.4" y="20.4">2</text>
<text x="173.1" y="20.4">3</text>
<text x="241.7" y="20.4">4</text>
<text x="3.9" y="40.6">A</text>
<text x="273.9" y="40.6">A</text>
<text x="133.2" y="51.1" transform="rotate(-90 133.2 51.1)">3</text>
<text x="142.8" y="51.1" transform="rotate(-90 142.8 51.1)">2</text>
<text x="209.6" y="52.6">1</text>
<text x="197.8" y="55">3</text>
<text x="209.6" y="57.4">2</text>
<text x="73.6" y="62.1">3</text>
<text x="73.7" y="64.6">1</text>
<text x="78.1" y="65.7">TXD</text>
<text x="78.1" y="63.3">VCC</text>
<text x="87.8" y="63.3">CANH</text>
<text x="88" y="65.7">CANL</text>
<text x="97.4" y="64.6">6</text>
<text x="97.4" y="62.1">7</text>
<text x="133.2" y="63.1" transform="rotate(-90 133.2 63.1)">4</text>
<text x="142.8" y="63" transform="rotate(-90 142.8 63)">1</text>
<text x="73.4" y="66.9">4</text>
<text x="73.5" y="69.3">8</text>
<text x="78.1" y="68.1">RXD</text>
<text x="78.1" y="70.5">S</text>
<text x="87.1" y="68.1">NCVIO</text>
<text x="89.2" y="70.5">GND</text>
<text x="97.4" y="69.3">2</text>
<text x="97.4" y="66.9">5</text>
<text x="4.1" y="86">B</text>
<text x="274" y="86">B</text>
<text x="133.2" y="110.9" transform="rotate(-90 133.2 110.9)">3</text>
<text x="142.8" y="110.9" transform="rotate(-90 142.8 110.9)">2</text>
<text x="209.6" y="112.3">1</text>
<text x="197.8" y="114.7">3</text>
<text x="209.6" y="117.1">2</text>
<text x="73.6" y="121.9">3</text>
<text x="73.7" y="124.2">1</text>
<text x="78.1" y="125.4">TXD</text>
<text x="78.1" y="123.1">VCC</text>
<text x="87.8" y="123.1">CANH</text>
<text x="88" y="125.4">CANL</text>
<text x="97.4" y="124.2">6</text>
<text x="97.4" y="121.9">7</text>
<text x="133.2" y="122.9" transform="rotate(-90 133.2 122.9)">4</text>
<text x="142.8" y="122.6" transform="rotate(-90 142.8 122.6)">1</text>
<text x="4" y="131.4">C</text>
<text x="73.4" y="126.7">4</text>
<text x="73.5" y="129">8</text>
<text x="78.1" y="127.8">RXD</text>
<text x="78.1" y="130.2">S</text>
<text x="87.1" y="127.8">NCVIO</text>
<text x="89.2" y="130.2">GND</text>
<text x="97.4" y="129">2</text>
<text x="97.4" y="126.7">5</text>
<text x="273.9" y="131.4">C</text>
<text x="4" y="176.8">D</text>
<text x="189.8" y="176.8">Title</text>
<text x="273.9" y="176.8">D</text>
<text x="189.8" y="184">Size</text>
<text x="201.8" y="184">Number</text>
<text x="249.6" y="184">Revision</text>
<text x="189.8" y="191.1">Date:</text>
<text x="191" y="187.5">A4</text>
<text x="200.6" y="191.1">5-20-2025</text>
<text x="237.6" y="191.1">Sheet of</text>
<text x="35.9" y="197.1">1</text>
<text x="104.4" y="197.1">2</text>
<text x="173.1" y="197.1">3</text>
<text x="189.8" y="193.5">File:</text>
<text x="200.6" y="193.5">C:\Users\..\CAN.SchDoc</text>
<text x="237.6" y="193.5">Drawn By:</text>
<text x="241.7" y="197.1">4</text>
</g>
<g font-size="2.2" fill="#800000">
<text x="57.7" y="31.1">+5V</text>
<text x="206.8" y="31.1">UNO1_GND</text>
<text x="193.4" y="45.4">CAN1_P</text>
<text x="224.5" y="46.6">UNO1_CAN1_H</text>
<text x="53.9" y="59.8">UNO1_GND</text>
<text x="38.1" y="65.7">CAN1_TX</text>
<text x="185.3" y="62.1">UNO1_GND</text>
<text x="193.4" y="64.6">CAN1_N</text>
<text x="224.5" y="65.7">UNO1_CAN1_L</text>
<text x="38.1" y="68.1">CAN1_RX</text>
<text x="38.1" y="70.5">CAN1_STB</text>
<text x="112.7" y="68.1">VDD</text>
<text x="94.5" y="83.7">UNO1_GND</text>
<text x="206.8" y="81.3">UNO1_GND</text>
<text x="57.7" y="90.8">+5V</text>
<text x="206.8" y="90.8">UNO2_GND</text>
<text x="193.4" y="105.2">CAN2_P</text>
<text x="224.5" y="106.3">UNO2_CAN2_H</text>
<text x="53.9" y="119.5">UNO2_GND</text>
<text x="38.1" y="125.4">CAN2_TX</text>
<text x="185.3" y="121.9">UNO2_GND</text>
<text x="193.4" y="124.2">CAN2_N</text>
<text x="224.5" y="125.4">UNO2_CAN2_L</text>
<text x="38.1" y="127.8">CAN2_RX</text>
<text x="38.1" y="130.2">CAN2_STB</text>
<text x="112.7" y="127.8">VDD</text>
<text x="94.5" y="143.3">UNO2_GND</text>
<text x="206.8" y="141">UNO2_GND</text>
</g>
<g font-size="2.2" fill="#000080">
<text x="61.1" y="38">JP3</text>
<text x="214.7" y="40.4">C74</text>
<text x="61.8" y="47.6">C75</text>
<text x="135.8" y="44.5">R78</text>
<text x="214.7" y="42.8">100 pF</text>
<text x="242.4" y="46.6">Connectors[2C]</text>
<text x="61.8" y="50">0.1 µF</text>
<text x="135.8" y="48.8">0 Ohms</text>
<text x="168.1" y="50">R79</text>
<text x="168.1" y="52.4">60.4 Ohms C76</text>
<text x="200.3" y="50">D18</text>
<text x="76.4" y="59.8">U17</text>
<text x="144" y="54.3">L1</text>
<text x="144" y="56.6">ACT45B-101-2P-TL003</text>
<text x="168.1" y="59.5">R80</text>
<text x="178.9" y="59.5">4700 pF</text>
<text x="12.4" y="65.7">MCU_STM32F767ZI[6B]</text>
<text x="135.8" y="63.6">R81</text>
<text x="168.1" y="61.9">60.4 Ohms</text>
<text x="200.3" y="62.4">NUP2105LT1G</text>
<text x="242.1" y="65.7">Connectors[2C]</text>
<text x="12.4" y="68.1">MCU_STM32F767ZI[6B]</text>
<text x="12.4" y="70.5">MCU_STM32F767ZI[6B]</text>
<text x="57.3" y="69.3">R82</text>
<text x="59.6" y="71.7">22.1 Ohms</text>
<text x="107.2" y="71.5">C78</text>
<text x="135.8" y="67.9">0 Ohms</text>
<text x="214.7" y="71.5">100 pF</text>
<text x="214.7" y="69.1">C77</text>
<text x="76.4" y="74.1">TCAN1057ADDFRQ1</text>
<text x="107.2" y="73.9">0.1 µF</text>
<text x="61.1" y="97.7">JP4</text>
<text x="214.7" y="100.1">C79</text>
<text x="61.8" y="107.3">C80</text>
<text x="135.8" y="104.2">R83</text>
<text x="214.7" y="102.5">100 pF</text>
<text x="242.4" y="106.3">Connectors[4C]</text>
<text x="61.8" y="109.7">0.1 µF</text>
<text x="135.8" y="108.5">0 Ohms</text>
<text x="144" y="114">L2</text>
<text x="168.1" y="109.7">R84</text>
<text x="168.1" y="112.1">60.4 Ohms C81</text>
<text x="200.3" y="109.7">D19</text>
<text x="76.4" y="119.5">U18</text>
<text x="144" y="116.4">ACT45B-101-2P-TL003</text>
<text x="168.1" y="119.3">R85</text>
<text x="178.9" y="119.3">4700 pF</text>
<text x="12.3" y="125.4">MCU_STM32F767ZI[6A]</text>
<text x="135.8" y="123.3">R86</text>
<text x="168.1" y="121.6">60.4 Ohms</text>
<text x="200.3" y="122.1">NUP2105LT1G</text>
<text x="242.1" y="125.4">Connectors[4C]</text>
<text x="12.3" y="127.8">MCU_STM32F767ZI[6A]</text>
<text x="12.3" y="130.2">MCU_STM32F767ZI[6A]</text>
<text x="57.3" y="129">R87</text>
<text x="59.6" y="131.4">22.1 Ohms</text>
<text x="107.2" y="131.2">C83</text>
<text x="135.8" y="127.6">0 Ohms</text>
<text x="214.7" y="131.2">100 pF</text>
<text x="214.7" y="128.8">C82</text>
<text x="76.4" y="133.8">TCAN1057ADDFRQ1</text>
<text x="107.2" y="133.6">0.1 µF</text>
</g>
<g font-size="2.2" fill="#f00">
<text x="57.3" y="64.6">CAN1_TX</text>
<text x="57.3" y="66.9">CAN1_RX</text>
<text x="57.3" y="124.2">CAN2_TX</text>
<text x="57.3" y="126.7">CAN2_RX</text>
</g>
</svg>
